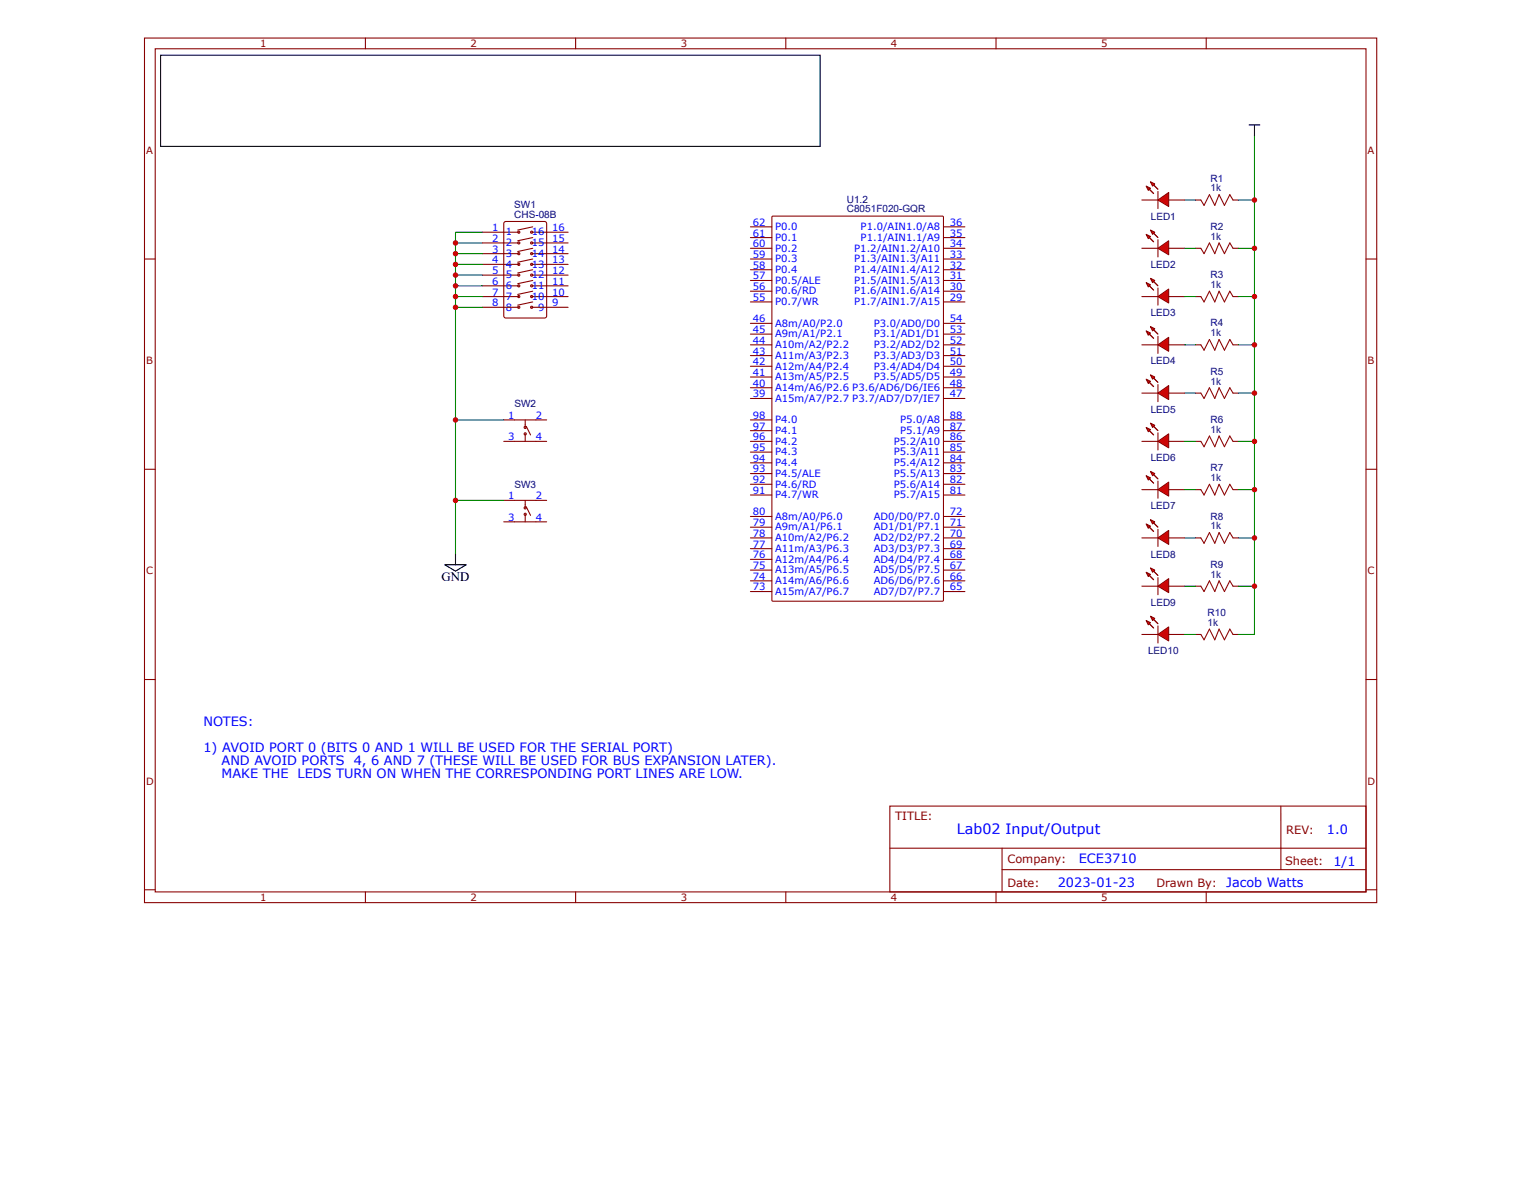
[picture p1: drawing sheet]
<svg xmlns="http://www.w3.org/2000/svg" width="279mm" height="216mm" viewBox="0 0 279 216" stroke-linecap="round" stroke-linejoin="round" font-family="sans-serif">
<g fill="none" stroke="#800" stroke-width=".2">
<path d="M26.3 6.9h224.6v157.6h-224.6zM28.3 8.9h220.7v153.6h-220.7zM66.6 6.9v2M104.9 6.9v2M143.2 6.9v2M181.5 6.9v2M219.8 6.9v2M26.3 47.2h2M249 47.2h1.9M26.3 85.5h2M249 85.5h1.9M26.3 123.8h2"/>
<path d="M249 123.8h1.9M162.2 146.9h86.8v15.6h-86.8zM162.2 154.6h86.7M182.6 158.5h66.3M182.6 154.6v7.8M233.4 146.9l.1 11.6M26.3 162.1h2M66.6 162.5v2M104.9 162.5v2M143.2 162.5v2M181.5 162.5v2M219.8 162.5v2"/>
<path d="M249 162.1h1.9"/>
</g>
<path d="M211 36.4l2-1.3v2.5z" fill="#f00"/>
<path d="M211 36.4l2-1.3v2.5zM211 34.9v3.1" fill="none" stroke="#800" stroke-width=".2"/>
<path d="M210.3 33.7l.7 .8z" fill="#800"/>
<path d="M210.3 33.7l.7 .8" fill="none" stroke="#800" stroke-width=".2"/>
<path d="M209.5 34.5l.8 .8z" fill="#800"/>
<path d="M209.5 34.5l.8 .8" fill="none" stroke="#800" stroke-width=".2"/>
<path d="M209.7 33.1l.8 .4-.4 .4z" fill="#f00"/>
<path d="M209.7 33.1l.8 .4-.4 .4z" fill="none" stroke="#800" stroke-width=".2"/>
<path d="M208.9 33.9l.8 .4-.4 .4z" fill="#f00"/>
<path d="M208.1 36.4h2.9M208.9 33.9l.8 .4-.4 .4zM213 36.4h2.9" fill="none" stroke="#800" stroke-width=".2"/>
<path d="M211 45.2l2-1.3v2.5z" fill="#f00"/>
<path d="M211 45.2l2-1.3v2.5zM211 43.7v3.1" fill="none" stroke="#800" stroke-width=".2"/>
<path d="M210.3 42.5l.7 .8z" fill="#800"/>
<path d="M210.3 42.5l.7 .8" fill="none" stroke="#800" stroke-width=".2"/>
<path d="M209.5 43.3l.8 .8z" fill="#800"/>
<path d="M209.5 43.3l.8 .8" fill="none" stroke="#800" stroke-width=".2"/>
<path d="M209.7 41.9l.8 .4-.4 .4z" fill="#f00"/>
<path d="M209.7 41.9l.8 .4-.4 .4z" fill="none" stroke="#800" stroke-width=".2"/>
<path d="M208.9 42.7l.8 .4-.4 .4z" fill="#f00"/>
<path d="M208.1 45.2h2.9M208.9 42.7l.8 .4-.4 .4zM213 45.2h2.9" fill="none" stroke="#800" stroke-width=".2"/>
<path d="M211 54l2-1.3v2.5z" fill="#f00"/>
<path d="M211 54l2-1.3v2.5zM211 52.5v3.1" fill="none" stroke="#800" stroke-width=".2"/>
<path d="M210.3 51.3l.7 .8z" fill="#800"/>
<path d="M210.3 51.3l.7 .8" fill="none" stroke="#800" stroke-width=".2"/>
<path d="M209.5 52.1l.8 .8z" fill="#800"/>
<path d="M209.5 52.1l.8 .8" fill="none" stroke="#800" stroke-width=".2"/>
<path d="M209.7 50.7l.8 .4-.4 .4z" fill="#f00"/>
<path d="M209.7 50.7l.8 .4-.4 .4z" fill="none" stroke="#800" stroke-width=".2"/>
<path d="M208.9 51.5l.8 .4-.4 .4z" fill="#f00"/>
<path d="M208.1 54h2.9M208.9 51.5l.8 .4-.4 .4zM213 54h2.9" fill="none" stroke="#800" stroke-width=".2"/>
<path d="M211 62.8l2-1.3v2.5z" fill="#f00"/>
<path d="M211 62.8l2-1.3v2.5zM211 61.3v3.1" fill="none" stroke="#800" stroke-width=".2"/>
<path d="M210.3 60.1l.7 .8z" fill="#800"/>
<path d="M210.3 60.1l.7 .8" fill="none" stroke="#800" stroke-width=".2"/>
<path d="M209.5 60.9l.8 .8z" fill="#800"/>
<path d="M209.5 60.9l.8 .8" fill="none" stroke="#800" stroke-width=".2"/>
<path d="M209.7 59.5l.8 .4-.4 .4z" fill="#f00"/>
<path d="M209.7 59.5l.8 .4-.4 .4z" fill="none" stroke="#800" stroke-width=".2"/>
<path d="M208.9 60.3l.8 .4-.4 .4z" fill="#f00"/>
<path d="M208.1 62.8h2.9M208.9 60.3l.8 .4-.4 .4zM213 62.8h2.9" fill="none" stroke="#800" stroke-width=".2"/>
<path d="M211 71.6l2-1.3v2.5z" fill="#f00"/>
<path d="M211 71.6l2-1.3v2.5zM211 70.1v3.1" fill="none" stroke="#800" stroke-width=".2"/>
<path d="M210.3 68.9l.7 .8z" fill="#800"/>
<path d="M210.3 68.9l.7 .8" fill="none" stroke="#800" stroke-width=".2"/>
<path d="M209.5 69.7l.8 .8z" fill="#800"/>
<path d="M209.5 69.7l.8 .8" fill="none" stroke="#800" stroke-width=".2"/>
<path d="M209.7 68.3l.8 .4-.4 .4z" fill="#f00"/>
<path d="M209.7 68.3l.8 .4-.4 .4z" fill="none" stroke="#800" stroke-width=".2"/>
<path d="M208.9 69.1l.8 .4-.4 .4z" fill="#f00"/>
<path d="M208.1 71.6h2.9M208.9 69.1l.8 .4-.4 .4zM213 71.6h2.9" fill="none" stroke="#800" stroke-width=".2"/>
<path d="M211 80.4l2-1.3v2.5z" fill="#f00"/>
<path d="M211 78.9v3.1M211 80.4l2-1.3v2.5z" fill="none" stroke="#800" stroke-width=".2"/>
<path d="M210.3 77.7l.7 .8z" fill="#800"/>
<path d="M210.3 77.7l.7 .8" fill="none" stroke="#800" stroke-width=".2"/>
<path d="M209.5 78.5l.8 .8z" fill="#800"/>
<path d="M209.5 78.5l.8 .8" fill="none" stroke="#800" stroke-width=".2"/>
<path d="M209.7 77.1l.8 .4-.4 .4z" fill="#f00"/>
<path d="M209.7 77.1l.8 .4-.4 .4z" fill="none" stroke="#800" stroke-width=".2"/>
<path d="M208.9 77.9l.8 .4-.4 .4z" fill="#f00"/>
<path d="M208.9 77.9l.8 .4-.4 .4zM208.1 80.4h2.9M213 80.4h2.9" fill="none" stroke="#800" stroke-width=".2"/>
<path d="M211 89.2l2-1.3v2.5z" fill="#f00"/>
<path d="M211 89.2l2-1.3v2.5zM211 87.7v3.1" fill="none" stroke="#800" stroke-width=".2"/>
<path d="M210.3 86.5l.7 .8z" fill="#800"/>
<path d="M210.3 86.5l.7 .8" fill="none" stroke="#800" stroke-width=".2"/>
<path d="M209.5 87.3l.8 .7z" fill="#800"/>
<path d="M209.5 87.3l.8 .7" fill="none" stroke="#800" stroke-width=".2"/>
<path d="M209.7 85.9l.8 .4-.4 .4z" fill="#f00"/>
<path d="M209.7 85.9l.8 .4-.4 .4z" fill="none" stroke="#800" stroke-width=".2"/>
<path d="M208.9 86.7l.8 .4-.4 .4z" fill="#f00"/>
<path d="M208.1 89.2h2.9M208.9 86.7l.8 .4-.4 .4zM213 89.2h2.9" fill="none" stroke="#800" stroke-width=".2"/>
<path d="M211 98l2-1.3v2.5z" fill="#f00"/>
<path d="M211 98l2-1.3v2.5zM211 96.5v3.1" fill="none" stroke="#800" stroke-width=".2"/>
<path d="M210.3 95.3l.7 .8z" fill="#800"/>
<path d="M210.3 95.3l.7 .8" fill="none" stroke="#800" stroke-width=".2"/>
<path d="M209.5 96.1l.8 .7z" fill="#800"/>
<path d="M209.5 96.1l.8 .7" fill="none" stroke="#800" stroke-width=".2"/>
<path d="M209.7 94.7l.8 .4-.4 .4z" fill="#f00"/>
<path d="M209.7 94.7l.8 .4-.4 .4z" fill="none" stroke="#800" stroke-width=".2"/>
<path d="M208.9 95.5l.8 .4-.4 .4z" fill="#f00"/>
<path d="M208.1 98h2.9M208.9 95.5l.8 .4-.4 .4zM213 98h2.9" fill="none" stroke="#800" stroke-width=".2"/>
<path d="M211 106.8l2-1.4v2.6z" fill="#f00"/>
<path d="M211 106.8l2-1.4v2.6zM211 105.3v3.1" fill="none" stroke="#800" stroke-width=".2"/>
<path d="M210.3 104.1l.7 .8z" fill="#800"/>
<path d="M210.3 104.1l.7 .8" fill="none" stroke="#800" stroke-width=".2"/>
<path d="M209.5 104.9l.8 .7z" fill="#800"/>
<path d="M209.5 104.9l.8 .7" fill="none" stroke="#800" stroke-width=".2"/>
<path d="M209.7 103.5l.8 .4-.4 .4z" fill="#f00"/>
<path d="M209.7 103.5l.8 .4-.4 .4z" fill="none" stroke="#800" stroke-width=".2"/>
<path d="M208.9 104.3l.8 .4-.4 .4z" fill="#f00"/>
<path d="M208.1 106.8h2.9M208.9 104.3l.8 .4-.4 .4zM213 106.8h2.9" fill="none" stroke="#800" stroke-width=".2"/>
<path d="M211 115.6l2-1.4v2.6z" fill="#f00"/>
<path d="M211 115.6l2-1.4v2.6zM211 114v3.2" fill="none" stroke="#800" stroke-width=".2"/>
<path d="M210.3 112.9l.7 .8z" fill="#800"/>
<path d="M210.3 112.9l.7 .8" fill="none" stroke="#800" stroke-width=".2"/>
<path d="M209.5 113.7l.8 .7z" fill="#800"/>
<path d="M209.5 113.7l.8 .7" fill="none" stroke="#800" stroke-width=".2"/>
<path d="M209.7 112.3l.8 .4-.4 .4z" fill="#f00"/>
<path d="M209.7 112.3l.8 .4-.4 .4z" fill="none" stroke="#800" stroke-width=".2"/>
<path d="M208.9 113.1l.8 .4-.4 .4z" fill="#f00"/>
<g fill="none" stroke="#800" stroke-width=".2">
<path d="M140.7 39.4h31.1l.1 .1 .1 69.9-.2 .1-30.9 .1-.2-.2zM217.9 36.4h1M224.7 36.4h1M87.9 54h6.7M87.9 48.2h6.7M87.9 46.2h6.7M87.9 44.3h6.7M87.9 42.3h6.7M87.9 50.1h6.7M87.9 52.1h6.7M87.9 56h6.7M91.9 40.5l.3-.1h7l.4 .2v17l-.2 .3h-7.2l-.4-.2v-17z"/>
<path d="M96.9 54h6.6M96.9 48.2h6.6M96.9 46.2h6.6M96.9 44.3h6.6M96.9 42.3h6.6M96.9 50.1h6.6M96.9 52.1h6.6M96.9 56h6.6M97.1 47.2l-2.7 .6M97.1 45.2l-2.7 .6M97.1 43.3l-2.7 .6M97.1 41.3l-2.7 .6"/>
<path d="M97.1 49.2l-2.7 .5M97.1 51.1l-2.7 .6M97.1 53.1l-2.7 .5M97.1 55l-2.7 .6M136.8 45.2h3.9M136.8 55h3.9M136.8 53.1h3.9M136.8 51.1h3.9M136.8 49.2h3.9M136.8 47.2h3.9M136.8 43.3h3.9M136.8 41.3h3.9"/>
<path d="M136.8 58.9h3.9M172 45.2h3.9M172 55h3.9M172 53.1h3.9M172 51.1h3.9M172 49.2h3.9M172 47.2h3.9M172 43.3h3.9M172 41.3h3.9M172 58.9h3.9M217.9 45.2h1M217.9 54h1"/>
<path d="M224.7 45.2h1M224.7 54h1M91.8 76.5h7.8M95.7 76.5v1.4M95.7 79.1v1.3M95.9 77.7l.8 1.6M136.8 62.8h3.9M136.8 72.6h3.9M136.8 70.7h3.9M136.8 68.7h3.9M136.8 66.7h3.9M136.8 64.8h3.9"/>
<path d="M136.8 60.9h3.9M136.8 78.5h3.9M136.8 76.5h3.9M172 62.8h3.9M172 72.6h3.9M172 70.7h3.9M172 68.7h3.9M172 66.7h3.9M172 64.8h3.9M172 60.9h3.9M172 78.5h3.9M172 76.5h3.9"/>
<path d="M217.9 62.8h1M217.9 71.6h1M224.7 62.8h1M224.7 71.6h1M91.8 80.4h7.8M91.8 91.2h7.8M91.8 95.1h7.8M95.7 91.2v1.3M95.7 93.7v1.4M95.9 92.4l.8 1.5M136.8 80.4h3.9M136.8 98h3.9"/>
<path d="M136.8 100h3.9M136.8 96.1h3.9M136.8 94.1h3.9M136.8 90.2h3.9M136.8 88.2h3.9M136.8 86.3h3.9M136.8 84.3h3.9M136.8 82.4h3.9M172 80.4h3.9M172 98h3.9M172 100h3.9M172 96.1h3.9"/>
<path d="M172 94.1h3.9M172 90.2h3.9M172 88.2h3.9M172 86.3h3.9M172 84.3h3.9M172 82.4h3.9M217.9 80.4h1M217.9 89.2h1M217.9 98h1M224.7 80.4h1M224.7 89.2h1M224.7 98h1"/>
<path d="M136.8 107.8h3.9M136.8 105.8h3.9M136.8 103.9h3.9M136.8 101.9h3.9M172 107.8h3.9M172 105.8h3.9M172 103.9h3.9M172 101.9h3.9M208.1 115.6h2.9M208.9 113.1l.8 .4-.4 .4zM213 115.6h2.9M217.9 115.6h1"/>
<path d="M217.9 106.8h1M224.7 115.6h1M224.7 106.8h1"/>
<circle cx="94.5" cy="48.2" r=".2"/>
<circle cx="94.5" cy="46.2" r=".2"/>
<circle cx="94.5" cy="50.1" r=".2"/>
<circle cx="94.5" cy="56" r=".2"/>
<circle cx="94.5" cy="52.1" r=".2"/>
<circle cx="94.5" cy="42.3" r=".2"/>
<circle cx="94.5" cy="44.3" r=".2"/>
<circle cx="94.5" cy="54" r=".2"/>
<circle cx="96.9" cy="48.2" r=".2"/>
<circle cx="96.9" cy="46.2" r=".2"/>
<circle cx="96.9" cy="50.1" r=".2"/>
<circle cx="96.9" cy="56" r=".2"/>
<circle cx="96.9" cy="52.1" r=".2"/>
<circle cx="96.9" cy="44.3" r=".2"/>
<circle cx="96.9" cy="42.3" r=".2"/>
<circle cx="96.9" cy="54" r=".2"/>
<circle cx="95.7" cy="79.1" r=".2"/>
<circle cx="95.7" cy="77.9" r=".2"/>
<circle cx="95.7" cy="93.7" r=".2"/>
<circle cx="95.7" cy="92.5" r=".2"/>
</g>
<path d="M218.9 36.4l.5 1 1-1.9 1 1.9 .8-1.9 1 1.9 .9-1.9 .6 .9M218.9 45.2l.5 1 1-1.9 1 1.9 .8-1.9 1 1.9 .9-1.9 .6 .9M218.9 54l.5 1 1-1.9 1 1.9 .8-1.9 1 1.9 .9-1.9 .6 .9M218.9 62.8l.5 1 1-1.9 1 1.9 .8-1.9 1 1.9 .9-1.9 .6 .9M218.9 71.6l.5 1 1-1.9 1 1.9 .8-1.9 1 1.9 .9-1.9 .6 .9M218.9 80.4l.5 1 1-2 1 2 .8-2 1 2 .9-2 .6 1M218.9 89.2l.5 1 1-2 1 2 .8-2 1 2 .9-2 .6 1M218.9 98l.5 1 1-2 1 2 .8-2 1 2 .9-2 .6 1M218.9 106.8l.5 1 1-2 1 2 .8-2 1 2 .9-2 .6 1M218.9 115.6l.5 1 1-2 1 2 .8-2 1 2 .9-2 .6 1" fill="none" stroke="#a00000" stroke-width=".2"/>
<g fill="none" stroke="#080" stroke-width=".2">
<path d="M215.9 36.4h2M225.7 36.4h2.9M228.6 24.7v90.9h-2.9M83 54h4.9M83 44.3h4.9M83 46.2h4.9M83 48.2h4.9M83 50.1h4.9M83 52.1h4.9M83 56h4.9M87.9 42.3h-4.9v58.7M215.9 45.2h2"/>
<path d="M215.9 54h2M225.7 45.2h2.9M225.7 54h2.9M83 76.5h8.8M215.9 62.8h2M215.9 71.6h2M225.7 62.8h2.9M225.7 71.6h2.9M83 91.2h8.8M215.9 80.4h2M215.9 89.2h2M215.9 98h2"/>
<path d="M225.7 80.4h2.9M225.7 89.2h2.9M225.7 98h2.9M215.9 106.8h2M215.9 115.6h2M225.7 106.8h2.9"/>
</g>
<path d="M29.3 10.1h120.2v16.6h-120.2zM227.7 22.8h1.9M228.6 22.8v1.9M81.1 102.9h3.9l-2 1.2zM83 101v1.9" fill="none" stroke="#000" stroke-width=".2"/>
<g fill="#c00">
<circle cx="228.6" cy="45.2" r=".49"/>
<circle cx="228.6" cy="54" r=".49"/>
<circle cx="228.6" cy="62.8" r=".49"/>
<circle cx="228.6" cy="71.6" r=".49"/>
<circle cx="228.6" cy="80.4" r=".49"/>
<circle cx="228.6" cy="89.2" r=".49"/>
<circle cx="228.6" cy="98" r=".49"/>
<circle cx="228.6" cy="106.8" r=".49"/>
<circle cx="83" cy="44.3" r=".49"/>
<circle cx="83" cy="46.2" r=".49"/>
<circle cx="83" cy="48.2" r=".49"/>
<circle cx="83" cy="50.1" r=".49"/>
<circle cx="83" cy="52.1" r=".49"/>
<circle cx="83" cy="54" r=".49"/>
<circle cx="83" cy="56" r=".49"/>
<circle cx="228.6" cy="36.4" r=".49"/>
<circle cx="83" cy="76.5" r=".49"/>
<circle cx="83" cy="91.2" r=".49"/>
</g>
<text font-size="2.6" fill="#00f" x="174.4" y="151.9">Lab02 Input/Output</text>
<text font-size="2.3" x="80.5" y="105.8">GND</text>
<g font-size="2.3" fill="#00f">
<text x="37.1" y="137.1">1) AVOID PORT 0 (BITS 0 AND 1 WILL BE USED FOR THE SERIAL PORT)</text>
<text x="37.1" y="132.2">NOTES:</text>
<text x="40.4" y="139.5">AND AVOID PORTS</text>
<text x="40.4" y="141.8">MAKE THE</text>
<text x="54.2" y="141.8">LEDS TURN ON WHEN THE CORRESPONDING PORT LINES ARE LOW.</text>
<text x="64.5" y="139.5">4, 6 AND 7 (THESE WILL BE USED FOR BUS EXPANSION LATER).</text>
<text x="241.9" y="152">1.0</text>
<text x="192.8" y="161.6">2023-01-23</text>
<text x="196.6" y="157.3">ECE3710</text>
<text x="223.5" y="161.6">Jacob Watts</text>
<text x="243" y="157.7">1/1</text>
</g>
<g font-size="2.1" fill="#800">
<text x="163.2" y="149.4">TITLE:</text>
<text x="234.4" y="152">REV:</text>
<text x="183.6" y="161.5">Date:</text>
<text x="183.6" y="157.3">Company:</text>
<text x="210.8" y="161.6">Drawn By:</text>
<text x="234.2" y="157.6">Sheet:</text>
</g>
<g font-size="1.8" fill="#800">
<text x="47.4" y="8.6">1</text>
<text x="85.8" y="8.6">2</text>
<text x="124.1" y="8.6">3</text>
<text x="162.4" y="8.6">4</text>
<text x="200.7" y="8.6">5</text>
<text x="26.6" y="28">A</text>
<text x="249.3" y="28">A</text>
<text x="26.6" y="66.4">B</text>
<text x="249.3" y="66.4">B</text>
<text x="26.6" y="104.7">C</text>
<text x="249.3" y="104.7">C</text>
<text x="26.6" y="143">D</text>
<text x="249.3" y="143">D</text>
<text x="47.4" y="164.2">1</text>
<text x="85.8" y="164.2">2</text>
<text x="124.1" y="164.2">3</text>
<text x="162.4" y="164.2">4</text>
<text x="200.7" y="164.2">5</text>
</g>
<g font-size="1.8" fill="#000080">
<text x="220.6" y="34.9">1k</text>
<text x="220.6" y="33.1">R1</text>
<text x="93.7" y="39.7">CHS-08B</text>
<text x="93.7" y="37.9">SW1</text>
<text x="154.3" y="38.7">C8051F020-GQR</text>
<text x="154.3" y="37">U1.2</text>
<text x="209.7" y="40">LED1</text>
<text x="220.6" y="41.9">R2</text>
<text x="220.6" y="43.7">1k</text>
<text x="209.7" y="48.8">LED2</text>
<text x="220.6" y="52.5">1k</text>
<text x="220.6" y="50.7">R3</text>
<text x="209.7" y="57.6">LED3</text>
<text x="220.6" y="59.5">R4</text>
<text x="220.6" y="61.3">1k</text>
<text x="209.7" y="66.4">LED4</text>
<text x="220.6" y="70.1">1k</text>
<text x="220.6" y="68.3">R5</text>
<text x="93.7" y="74.2">SW2</text>
<text x="209.7" y="75.2">LED5</text>
<text x="220.6" y="77.1">R6</text>
<text x="209.7" y="84">LED6</text>
<text x="220.6" y="78.9">1k</text>
<text x="93.7" y="88.9">SW3</text>
<text x="220.6" y="87.7">1k</text>
<text x="220.6" y="85.9">R7</text>
<text x="209.7" y="92.8">LED7</text>
<text x="220.6" y="94.7">R8</text>
<text x="209.7" y="101.6">LED8</text>
<text x="220.6" y="96.5">1k</text>
<text x="220.6" y="105.3">1k</text>
<text x="220.6" y="103.5">R9</text>
<text x="209.7" y="110.4">LED9</text>
<text x="220.1" y="112.3">R10</text>
<text x="209.2" y="119.2">LED10</text>
<text x="220.1" y="114">1k</text>
</g>
<g font-size="1.8" fill="#00f">
<text x="137.2" y="41.1">62</text>
<text x="141.3" y="41.9">P0.0</text>
<text x="156.9" y="41.9">P1.0/AIN1.0/A8</text>
<text x="173.1" y="41.1">36</text>
<text x="89.7" y="42.1">1</text>
<text x="89.7" y="44.1">2</text>
<text x="89.7" y="46">3</text>
<text x="89.7" y="48">4</text>
<text x="92.2" y="42.9">1</text>
<text x="92.2" y="44.9">2</text>
<text x="92.2" y="46.8">3</text>
<text x="96.9" y="46.8">14</text>
<text x="96.9" y="44.9">15</text>
<text x="96.9" y="42.9">16</text>
<text x="100.6" y="48">13</text>
<text x="100.6" y="46">14</text>
<text x="100.6" y="44.1">15</text>
<text x="100.6" y="42.1">16</text>
<text x="137.2" y="47">59</text>
<text x="137.2" y="45">60</text>
<text x="137.2" y="43.1">61</text>
<text x="141.3" y="47.8">P0.3</text>
<text x="141.3" y="45.8">P0.2</text>
<text x="141.3" y="43.9">P0.1</text>
<text x="155.7" y="47.8">P1.3/AIN1.3/A11</text>
<text x="155.7" y="45.8">P1.2/AIN1.2/A10</text>
<text x="156.9" y="43.9">P1.1/AIN1.1/A9</text>
<text x="173.1" y="47">33</text>
<text x="173.1" y="45">34</text>
<text x="173.1" y="43.1">35</text>
<text x="89.7" y="49.9">5</text>
<text x="89.7" y="51.9">6</text>
<text x="89.7" y="53.8">7</text>
<text x="92.2" y="48.8">4</text>
<text x="92.2" y="50.7">5</text>
<text x="92.2" y="52.7">6</text>
<text x="96.9" y="52.7">11</text>
<text x="96.9" y="50.7">12</text>
<text x="96.9" y="48.8">13</text>
<text x="100.6" y="53.8">10</text>
<text x="100.6" y="51.9">11</text>
<text x="100.6" y="49.9">12</text>
<text x="137.2" y="52.9">56</text>
<text x="137.2" y="50.9">57</text>
<text x="137.2" y="49">58</text>
<text x="141.3" y="53.7">P0.6/RD</text>
<text x="141.3" y="51.7">P0.5/ALE</text>
<text x="141.3" y="49.7">P0.4</text>
<text x="155.7" y="53.7">P1.6/AIN1.6/A14</text>
<text x="155.7" y="51.7">P1.5/AIN1.5/A13</text>
<text x="155.7" y="49.7">P1.4/AIN1.4/A12</text>
<text x="173.1" y="52.9">30</text>
<text x="173.1" y="50.9">31</text>
<text x="173.1" y="49">32</text>
<text x="89.7" y="55.8">8</text>
<text x="92.2" y="54.6">7</text>
<text x="92.2" y="56.6">8</text>
<text x="96.9" y="54.6">10</text>
<text x="98.1" y="56.6">9</text>
<text x="100.6" y="55.8">9</text>
<text x="137.2" y="58.7">46</text>
<text x="137.2" y="54.8">55</text>
<text x="141.3" y="59.5">A8m/A0/P2.0</text>
<text x="141.3" y="55.6">P0.7/WR</text>
<text x="155.7" y="55.6">P1.7/AIN1.7/A15</text>
<text x="159.3" y="59.5">P3.0/AD0/D0</text>
<text x="173.1" y="54.8">29</text>
<text x="173.1" y="58.7">54</text>
<text x="137.2" y="64.6">43</text>
<text x="137.2" y="62.6">44</text>
<text x="137.2" y="60.7">45</text>
<text x="141.3" y="65.4">A11m/A3/P2.3</text>
<text x="141.3" y="63.4">A10m/A2/P2.2</text>
<text x="141.3" y="61.5">A9m/A1/P2.1</text>
<text x="159.3" y="65.4">P3.3/AD3/D3</text>
<text x="159.3" y="63.4">P3.2/AD2/D2</text>
<text x="159.3" y="61.5">P3.1/AD1/D1</text>
<text x="173.1" y="64.6">51</text>
<text x="173.1" y="62.6">52</text>
<text x="173.1" y="60.7">53</text>
<text x="137.2" y="70.5">40</text>
<text x="137.2" y="68.5">41</text>
<text x="137.2" y="66.5">42</text>
<text x="141.3" y="71.2">A14m/A6/P2.6 P3.6/AD6/D6/IE6</text>
<text x="141.3" y="69.3">A13m/A5/P2.5</text>
<text x="141.3" y="67.3">A12m/A4/P2.4</text>
<text x="159.3" y="69.3">P3.5/AD5/D5</text>
<text x="159.3" y="67.3">P3.4/AD4/D4</text>
<text x="173.1" y="70.5">48</text>
<text x="173.1" y="68.5">49</text>
<text x="173.1" y="66.5">50</text>
<text x="92.6" y="76.3">1</text>
<text x="97.7" y="76.3">2</text>
<text x="137.2" y="72.4">39</text>
<text x="137.2" y="76.3">98</text>
<text x="141.3" y="73.2">A15m/A7/P2.7 P3.7/AD7/D7/IE7</text>
<text x="141.3" y="77.1">P4.0</text>
<text x="164" y="77.1">P5.0/A8</text>
<text x="173.1" y="72.4">47</text>
<text x="173.1" y="76.3">88</text>
<text x="92.6" y="80.2">3</text>
<text x="97.7" y="80.2">4</text>
<text x="137.2" y="82.2">95</text>
<text x="137.2" y="80.2">96</text>
<text x="137.2" y="78.3">97</text>
<text x="141.3" y="83">P4.3</text>
<text x="141.3" y="81">P4.2</text>
<text x="141.3" y="79.1">P4.1</text>
<text x="162.9" y="83">P5.3/A11</text>
<text x="162.9" y="81">P5.2/A10</text>
<text x="164" y="79.1">P5.1/A9</text>
<text x="173.1" y="82.2">85</text>
<text x="173.1" y="80.2">86</text>
<text x="173.1" y="78.3">87</text>
<text x="137.2" y="88.1">92</text>
<text x="137.2" y="86.1">93</text>
<text x="137.2" y="84.1">94</text>
<text x="141.3" y="88.8">P4.6/RD</text>
<text x="141.3" y="86.9">P4.5/ALE</text>
<text x="141.3" y="84.9">P4.4</text>
<text x="162.9" y="88.8">P5.6/A14</text>
<text x="162.9" y="86.9">P5.5/A13</text>
<text x="162.9" y="84.9">P5.4/A12</text>
<text x="173.1" y="88.1">82</text>
<text x="173.1" y="86.1">83</text>
<text x="173.1" y="84.1">84</text>
<text x="92.6" y="91">1</text>
<text x="92.6" y="94.9">3</text>
<text x="97.7" y="91">2</text>
<text x="97.7" y="94.9">4</text>
<text x="137.2" y="95.9">79</text>
<text x="137.2" y="93.9">80</text>
<text x="137.2" y="90">91</text>
<text x="141.3" y="94.7">A8m/A0/P6.0</text>
<text x="141.3" y="90.8">P4.7/WR</text>
<text x="159.3" y="94.7">AD0/D0/P7.0</text>
<text x="162.9" y="90.8">P5.7/A15</text>
<text x="173.1" y="95.9">71</text>
<text x="173.1" y="93.9">72</text>
<text x="173.1" y="90">81</text>
<text x="137.2" y="101.7">76</text>
<text x="137.2" y="99.8">77</text>
<text x="137.2" y="97.8">78</text>
<text x="141.3" y="100.6">A11m/A3/P6.3</text>
<text x="141.3" y="98.6">A10m/A2/P6.2</text>
<text x="141.3" y="96.7">A9m/A1/P6.1</text>
<text x="159.3" y="100.6">AD3/D3/P7.3</text>
<text x="159.3" y="98.6">AD2/D2/P7.2</text>
<text x="159.3" y="96.7">AD1/D1/P7.1</text>
<text x="173.1" y="101.7">68</text>
<text x="173.1" y="99.8">69</text>
<text x="173.1" y="97.8">70</text>
<text x="137.2" y="107.6">73</text>
<text x="137.2" y="105.6">74</text>
<text x="137.2" y="103.7">75</text>
<text x="141.3" y="106.4">A14m/A6/P6.6</text>
<text x="141.3" y="104.5">A13m/A5/P6.5</text>
<text x="141.3" y="102.5">A12m/A4/P6.4</text>
<text x="159.3" y="106.4">AD6/D6/P7.6</text>
<text x="159.3" y="104.5">AD5/D5/P7.5</text>
<text x="159.3" y="102.5">AD4/D4/P7.4</text>
<text x="173.1" y="107.6">65</text>
<text x="173.1" y="105.6">66</text>
<text x="173.1" y="103.7">67</text>
<text x="141.3" y="108.4">A15m/A7/P6.7</text>
<text x="159.3" y="108.4">AD7/D7/P7.7</text>
</g>
</svg>
